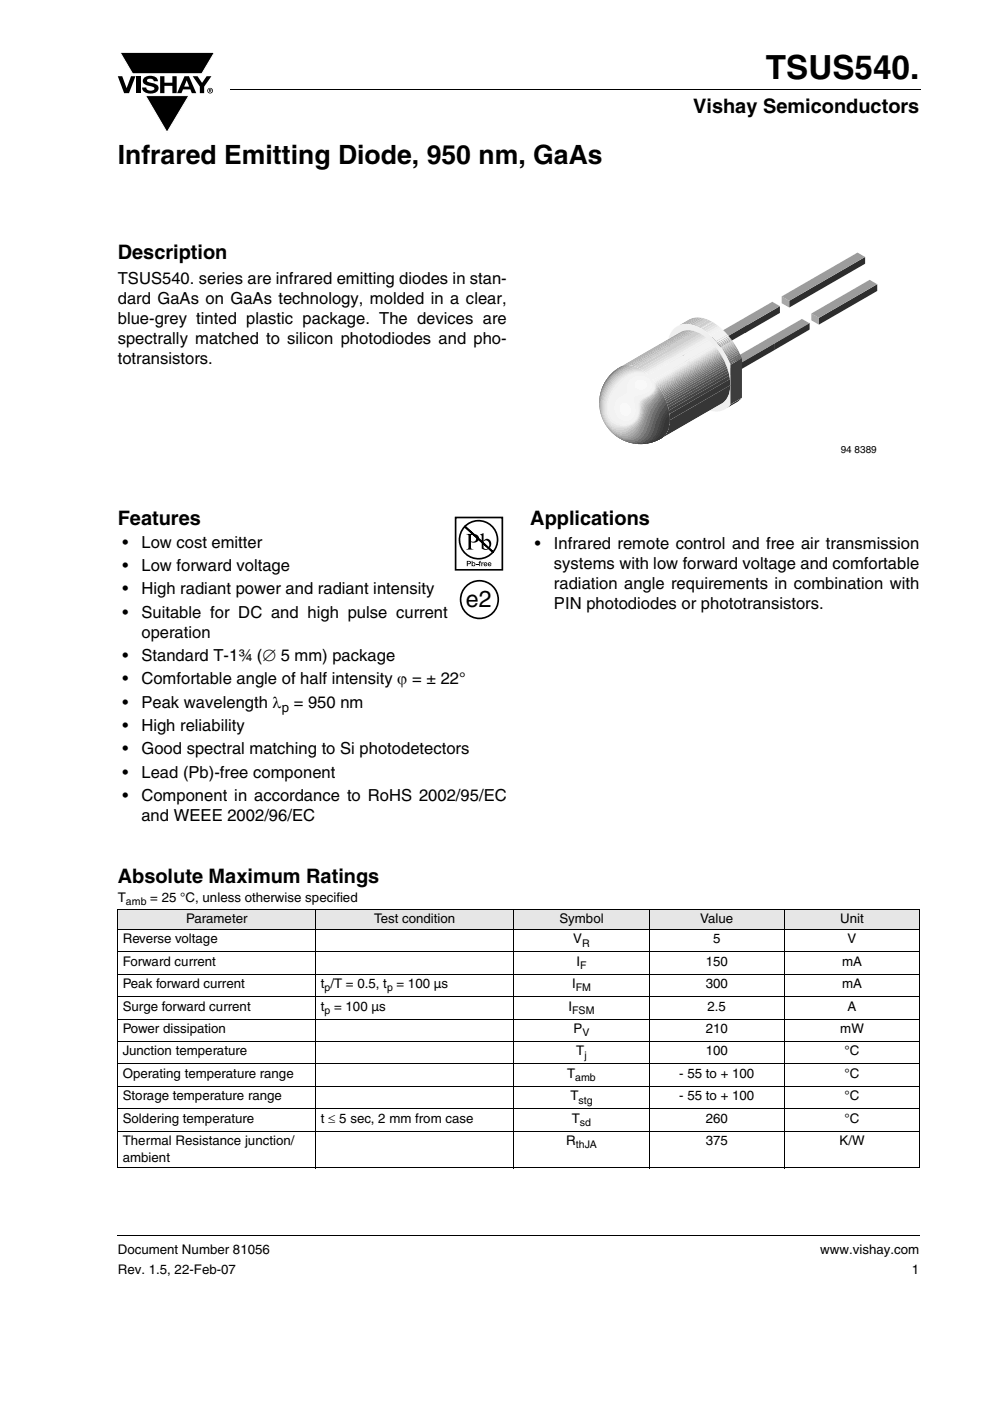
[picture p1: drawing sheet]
<svg xmlns="http://www.w3.org/2000/svg" width="210mm" height="297mm" viewBox="0 0 210 297" stroke-linecap="round" stroke-linejoin="round" font-family="sans-serif">
<g fill="#000">
<path d="M25 16.2h.9l1 2.5 .9-2.5h.9l-1.3 3.6h-1.1zM25.5 11.1h20l-2.7 4.5h-14.7zM28.9 16.2h.9v3.6h-.9zM30.6 16.5a2.1 2.1 0 0 1 2.8 .3l.1 .4h-.9a.79 .79 0 0 0-.7-.5 .79 .79 0 0 0-.7 .4l.2 .3 1 .2a1.08 1.08 0 0 1 1.2 1 1.08 1.08 0 0 1-1.1 1.2 1.73 1.73 0 0 1-2.4-1.2h.9a.96 .96 0 0 0 .8 .6 .96 .96 0 0 0 1-.4 1.68 1.68 0 0 0-1.6-.7 .92 .92 0 0 1-.9-.6 .92 .92 0 0 1 .3-1zM34 16.2h.9v1.3h1.7v-1.3h.9v3.6h-.9v-1.6h-1.7v1.6h-.9zM40.9 16.2h1l1 1.4 .9-1.4h1l-1.5 2.2v1.4h-.9v-1.4zM48.9 18.9l.1 .2zM30.9 20.3h9.2l-4.7 7.8zM24.9 261.9l.1 .2z"/>
<path d="M39.6 17l-.5 1.4h1zM39.1 16.2h1l1.5 3.6h-.9l-.3-.8h-1.6l-.3 .8h-.9z"/>
<path d="M44.5 19v.2h.2v-.2zM44.3 18.9h.5v.2l-.1 .2 .1 .3-.3-.3-.2 .3zM44.1 19.2a.46 .46 0 0 0 .9 0 .46 .46 0 0 0-.9 0zM44 19.2a.6 .6 0 0 1 1.2 0 .6 .6 0 0 1-1.2 0z"/>
</g>
<path d="M25.5 11.1h20l-2.7 4.5h-14.7zM30.9 20.3h9.2l-4.7 7.8z" fill="none" stroke="#fff" stroke-width=".21"/>
<path d="M49 19h146.3M25 262h170.1" fill="none" stroke="#000" stroke-width=".21"/>
<g fill="#fff">
<path d="M113.5 41h81v60h-81z"/>
<path d="M127.1 53.6h59v43h-59z"/>
</g>
<g fill="#2c2c2c">
<path d="M158 69.2l7.4-4.3v1.4l-7.4 4.3z"/>
<path d="M164.3 72.8l7.4-4.4v1.5l-7.4 4.3z"/>
</g>
<path d="M147.2 73.6l1.6 .9v1.4l-1.6-.9z" fill="#a3a3a3"/>
<path d="M151 73.2l7.5-4.3v1.4l-7.5 4.3z" fill="#2c2c2c"/>
<path d="M147.2 73.6l16.6-9.6 1.6 .9-16.6 9.6z" fill="#9c9c9c"/>
<path d="M144.8 75l2.4-1.4v1.4l-2.4 1.4z" fill="#3b3b3b"/>
<path d="M144.8 76.4l2.4-1.4 1.6 .9-2.4 1.4z" fill="#d3d3d3"/>
<path d="M156.9 77l7.5-4.3v1.5l-7.5 4.3z" fill="#2c2c2c"/>
<path d="M153.5 77.2l1.6 .9v1.5l-1.6-1z" fill="#a3a3a3"/>
<g fill="#9c9c9c">
<path d="M162.7 71.9l7.4-4.3 1.6 .9-7.4 4.3z"/>
<path d="M155.4 76.1l7.4-4.3 1.7 .9-7.5 4.3z"/>
</g>
<path d="M153.8 86.8l1.1-1 2.5-1.5-.8 .8z" fill="#373737"/>
<path d="M151 80l2.5-1.4 1.6 .9-2.5 1.5z" fill="#d3d3d3"/>
<path d="M154.8 81.6h.1a4.5 4.5 0 0 1-1.9 4z" fill="#373737"/>
<path d="M143.6 69.2l2.7-1.6z" fill="#7c7c7c"/>
<path d="M143.9 69.1l2.7-1.6z" fill="#838383"/>
<path d="M144.1 68.9l2.8-1.5z" fill="#8b8b8b"/>
<path d="M144.4 68.9l2.8-1.5z" fill="#939393"/>
<path d="M144.7 68.8l2.8-1.5z" fill="#9a9a9a"/>
<path d="M145 68.7l2.5-1.4h.3l-2.4 1.4z" fill="#a2a2a2"/>
<path d="M145.4 68.7l2.4-1.4h.4l-2.5 1.4z" fill="#aaa"/>
<path d="M145.7 68.7l2.5-1.4h.4l-2.5 1.5z" fill="#b1b1b1"/>
<path d="M146.1 68.8l2.5-1.5 .5 .1-2.5 1.4z" fill="#b9b9b9"/>
<path d="M146.6 68.8l2.5-1.4 .5 .2-2.4 1.4z" fill="#c1c1c1"/>
<path d="M147.2 69l2.4-1.4 .7 .2-2.5 1.4z" fill="#c8c8c8"/>
<path d="M147.8 69.2l2.5-1.4 .7 .4-2.5 1.4z" fill="#d0d0d0"/>
<path d="M148.5 69.6l2.5-1.4 .2 .1-2.5 1.4z" fill="#d7d7d7"/>
<path d="M144.3 81.7l10.5-1.3v1.3z" fill="#373737"/>
<path d="M144.3 81.7l10.4-2.1 .1 .8z" fill="#3e3e3e"/>
<path d="M144.3 81.7l10.3-2.7 .1 .6z" fill="#464646"/>
<path d="M144.3 81.7l10.1-3.2 .2 .5z" fill="#4e4e4e"/>
<path d="M144.3 81.7l10-3.6 .1 .4z" fill="#555"/>
<path d="M144.3 81.7l9.8-4.1 .2 .5z" fill="#5d5d5d"/>
<path d="M144.3 81.7l9.7-4.5 .1 .4z" fill="#656565"/>
<path d="M144.3 81.7l9.5-4.8 .2 .3z" fill="#6c6c6c"/>
<path d="M144.3 81.7l9.4-5.1 .1 .3z" fill="#747474"/>
<path d="M144.3 81.7l9.2-5.4 .2 .3z" fill="#7c7c7c"/>
<path d="M144.3 81.7l9.1-5.7 .1 .3z" fill="#838383"/>
<path d="M144.3 81.7l9-5.9 .1 .2z" fill="#8b8b8b"/>
<path d="M144.3 81.7l8.8-6.2 .2 .3z" fill="#939393"/>
<path d="M144.3 81.7l8.7-6.4 .1 .2z" fill="#9a9a9a"/>
<path d="M144.3 81.7l8.6-6.5 .1 .1z" fill="#a2a2a2"/>
<path d="M144.3 81.7l8.5-6.7 .1 .2z" fill="#aaa"/>
<path d="M144.3 81.7l8.4-6.9 .1 .2z" fill="#b1b1b1"/>
<path d="M144.3 81.7l8.3-7.1 .1 .2z" fill="#b9b9b9"/>
<path d="M144.3 81.7l8.2-7.2 .1 .1z" fill="#c1c1c1"/>
<path d="M144.3 81.7l8.1-7.4 .1 .2z" fill="#c8c8c8"/>
<path d="M144.3 81.6l7.9-7.4 .2 .1-8.1 7.4z" fill="#d0d0d0"/>
<path d="M144.3 81.4l7.8-7.4 .1 .2-7.9 7.4z" fill="#d7d7d7"/>
<path d="M144.3 81.2l7.7-7.4 .1 .2-7.8 7.4z" fill="#dfdfdf"/>
<path d="M144.3 81.1l7.5-7.5 .2 .2-7.7 7.4z" fill="#e7e7e7"/>
<path d="M151.7 73.4l.1 .2-7.5 7.5v-.2z" fill="#eee"/>
<path d="M151.4 73.1l.3 .3-7.4 7.5v-.4z" fill="#f1f1f1"/>
<path d="M150.5 72.1l.9 1-7.1 7.4v-.9z" fill="#f2f2f2"/>
<path d="M150.1 71.8l.4 .3-6.2 7.5v-.4z" fill="#f1f1f1"/>
<path d="M149.8 71.6l.3 .2-5.8 7.4v-.2z" fill="#eee"/>
<path d="M149.4 71.3l.4 .3-5.5 7.4v-.3z" fill="#e7e7e7"/>
<path d="M149 71l.4 .3-5.1 7.4v-.2z" fill="#dfdfdf"/>
<path d="M148.5 70.7l.5 .3-4.7 7.5v-.3z" fill="#d7d7d7"/>
<path d="M147.9 70.4l.6 .3-4.2 7.5v-.3z" fill="#d0d0d0"/>
<path d="M147.4 70.2l.5 .2-3.6 7.5z" fill="#c8c8c8"/>
<path d="M146.9 70.1l.5 .1-3.1 7.5z" fill="#c1c1c1"/>
<path d="M146.5 70l.4 .1-2.6 7.4z" fill="#b9b9b9"/>
<path d="M146.1 70h.4l-2.2 7.5z" fill="#b1b1b1"/>
<path d="M145.8 70h.3l-1.8 7.4z" fill="#aaa"/>
<path d="M145.5 70h.3l-1.5 7.4z" fill="#a2a2a2"/>
<path d="M145.3 70.1l.2-.1-1.2 7.5z" fill="#9a9a9a"/>
<path d="M145 70.1h.3l-1 7.4z" fill="#939393"/>
<path d="M144.8 70.2l.2-.1-.7 7.5z" fill="#8b8b8b"/>
<path d="M144.5 70.3l.3-.1-.5 7.5z" fill="#838383"/>
<path d="M144.3 70.4l.2-.1-.2 7.5z" fill="#7c7c7c"/>
<path d="M154.9 77.4l2.5-1.5v8.4l-2.5 1.5z" fill="#3b3b3b"/>
<path d="M148.7 69.7l2.5-1.4 .4 .2-2.5 1.4z" fill="#d7d7d7"/>
<path d="M149.1 69.9l2.5-1.4 .4 .3-2.4 1.4z" fill="#dfdfdf"/>
<path d="M149.6 70.2l2.4-1.4 .4 .3-2.5 1.4z" fill="#e7e7e7"/>
<path d="M149.9 70.5l2.5-1.4 .4 .3-2.5 1.4z" fill="#eee"/>
<path d="M150.3 70.8l2.5-1.4 .4 .3-2.5 1.5z" fill="#f1f1f1"/>
<path d="M150.7 71.2l2.5-1.5 1.1 1.2-2.4 1.5z" fill="#f2f2f2"/>
<path d="M151.9 72.4l2.4-1.5 .3 .4-2.5 1.4z" fill="#f1f1f1"/>
<path d="M152.1 72.7l2.5-1.4 .2 .2-2.5 1.4z" fill="#eee"/>
<path d="M152.3 72.9l2.5-1.4 .2 .2-2.5 1.5z" fill="#e7e7e7"/>
<path d="M152.5 73.2l2.5-1.5 .1 .2-2.4 1.5z" fill="#dfdfdf"/>
<path d="M152.7 73.4l2.4-1.5 .2 .2-2.5 1.4z" fill="#d7d7d7"/>
<path d="M152.8 73.5l2.5-1.4 .1 .2-2.5 1.4z" fill="#d0d0d0"/>
<path d="M152.9 73.7l2.5-1.4 .1 .2-2.4 1.4z" fill="#c8c8c8"/>
<path d="M153.1 73.9l2.4-1.4 .2 .2-2.5 1.4z" fill="#c1c1c1"/>
<path d="M153.2 74.1l2.5-1.4 .1 .2-2.5 1.4z" fill="#b9b9b9"/>
<path d="M153.3 74.3l2.5-1.4 .1 .2-2.5 1.4z" fill="#b1b1b1"/>
<path d="M153.4 74.5l2.5-1.4 .1 .2-2.4 1.4z" fill="#aaa"/>
<path d="M153.6 74.7l2.4-1.4 .2 .2-2.5 1.4z" fill="#a2a2a2"/>
<path d="M153.7 74.9l2.5-1.4 .1 .2-2.5 1.5z" fill="#9a9a9a"/>
<path d="M153.8 75.2l2.5-1.5 .2 .3-2.5 1.4z" fill="#939393"/>
<path d="M154 75.4l2.5-1.4 .1 .3-2.5 1.4z" fill="#8b8b8b"/>
<path d="M154.1 75.7l2.5-1.4 .2 .3-2.5 1.4z" fill="#838383"/>
<path d="M154.3 76l2.5-1.4 .1 .3-2.5 1.4z" fill="#7c7c7c"/>
<path d="M154.4 76.3l2.5-1.4 .2 .4-2.5 1.4z" fill="#747474"/>
<path d="M154.6 76.7l2.5-1.4 .2 .4-2.5 1.4z" fill="#6c6c6c"/>
<path d="M154.8 77.1l2.5-1.4 .1 .2-2.5 1.5z" fill="#656565"/>
<path d="M144.8 75v1.4l1.6 .9v-1.4zM151 78.6v1.4l1.6 1v-1.5zM142.7 70a4.1 4.1 0 0 1 4.9-.8 14.7 14.7 0 0 1 7.3 8.2v8.4a4.1 4.1 0 0 1-5.3 .9 15.3 15.3 0 0 1-8-14l.2-1.1z" fill="#eee"/>
<g fill="#373737">
<path d="M142 87.8l12.9-6.2a4.4 4.4 0 0 1-1.8 4l-12.9 7.4a5.1 5.1 0 0 0 1.8-5.2z"/>
<path d="M142 87.8l12.9-6.2a4.4 4.4 0 0 1-1.8 4l-11.1 3.6z"/>
<path d="M140.2 89.2h1.8v-1.4l12.8-7.4a5.8 5.8 0 0 1-1.3 4.8l-.4 .4z"/>
</g>
<path d="M141.8 87.1l12.9-7.5 .1 .8-12.8 7.4z" fill="#3e3e3e"/>
<path d="M141.7 86.5l12.9-7.5 .1 .6-12.9 7.5z" fill="#464646"/>
<path d="M141.6 86l12.8-7.5 .2 .5-12.9 7.5z" fill="#4e4e4e"/>
<path d="M141.4 85.5l12.9-7.4 .1 .4-12.8 7.5z" fill="#555"/>
<path d="M141.3 85.1l12.8-7.5 .2 .5-12.9 7.4z" fill="#5d5d5d"/>
<path d="M141.1 84.7l12.9-7.5 .1 .4-12.8 7.5z" fill="#656565"/>
<path d="M140.9 84.3l12.9-7.4 .2 .3-12.9 7.5z" fill="#6c6c6c"/>
<path d="M140.8 84l12.9-7.4 .1 .3-12.9 7.4z" fill="#747474"/>
<path d="M140.7 83.7l12.8-7.4 .2 .3-12.9 7.4z" fill="#7c7c7c"/>
<path d="M140.5 83.4l12.9-7.4 .1 .3-12.8 7.4z" fill="#838383"/>
<path d="M140.4 83.2l12.9-7.4 .1 .2-12.9 7.4z" fill="#8b8b8b"/>
<path d="M140.3 83l12.8-7.5 .2 .3-12.9 7.4z" fill="#939393"/>
<path d="M140.2 82.8l12.8-7.5 .1 .2-12.8 7.5z" fill="#9a9a9a"/>
<path d="M140 82.6l12.9-7.4 .1 .1-12.8 7.5z" fill="#a2a2a2"/>
<path d="M139.9 82.4l12.9-7.4 .1 .2-12.9 7.4z" fill="#aaa"/>
<path d="M139.8 82.2l12.9-7.4 .1 .2-12.9 7.4z" fill="#b1b1b1"/>
<path d="M139.7 82.1l12.9-7.5 .1 .2-12.9 7.4z" fill="#b9b9b9"/>
<path d="M139.6 81.9l12.9-7.4 .1 .1-12.9 7.5z" fill="#c1c1c1"/>
<path d="M139.5 81.7l12.9-7.4 .1 .2-12.9 7.4z" fill="#c8c8c8"/>
<path d="M139.4 81.6l12.8-7.4 .2 .1-12.9 7.4z" fill="#d0d0d0"/>
<path d="M139.3 81.4l12.8-7.4 .1 .2-12.8 7.4z" fill="#d7d7d7"/>
<path d="M139.1 81.2l12.9-7.4 .1 .2-12.8 7.4z" fill="#dfdfdf"/>
<path d="M139 81.1l12.8-7.5 .2 .2-12.9 7.4z" fill="#e7e7e7"/>
<path d="M138.8 80.9l12.9-7.5 .1 .2-12.8 7.5z" fill="#eee"/>
<path d="M138.5 80.5l12.9-7.4 .3 .3-12.9 7.5z" fill="#f1f1f1"/>
<path d="M137.6 79.6l12.9-7.5 .9 1-12.9 7.4z" fill="#f2f2f2"/>
<path d="M137.2 79.2l12.9-7.4 .4 .3-12.9 7.5z" fill="#f1f1f1"/>
<path d="M136.9 79l12.9-7.4 .3 .2-12.9 7.4z" fill="#eee"/>
<path d="M136.6 78.7l12.8-7.4 .4 .3-12.9 7.4z" fill="#e7e7e7"/>
<path d="M136.2 78.5l12.8-7.5 .4 .3-12.8 7.4z" fill="#dfdfdf"/>
<path d="M135.7 78.2l12.8-7.5 .5 .3-12.8 7.5z" fill="#d7d7d7"/>
<path d="M135.1 77.9l12.8-7.5 .6 .3-12.8 7.5z" fill="#d0d0d0"/>
<path d="M134.5 77.7l12.9-7.5 .5 .2-12.8 7.5z" fill="#c8c8c8"/>
<path d="M134 77.5l12.9-7.4 .5 .1-12.9 7.5z" fill="#c1c1c1"/>
<path d="M133.6 77.5l12.9-7.5 .4 .1-12.9 7.4z" fill="#b9b9b9"/>
<path d="M133.3 77.4l12.8-7.4h.4l-12.9 7.5z" fill="#b1b1b1"/>
<path d="M133 77.4l12.8-7.4h.3l-12.8 7.4z" fill="#aaa"/>
<path d="M132.7 77.4l12.8-7.4h.3l-12.8 7.4z" fill="#a2a2a2"/>
<path d="M132.4 77.5l13.1-7.5z" fill="#9a9a9a"/>
<path d="M132.1 77.5l13.2-7.4z" fill="#939393"/>
<path d="M131.9 77.6l13.1-7.5z" fill="#8b8b8b"/>
<path d="M131.7 77.7l13.1-7.5z" fill="#838383"/>
<path d="M131.5 77.8l13-7.5z" fill="#7c7c7c"/>
<g fill="#f1f1f1">
<path d="M129.8 79.1a4.4 4.4 0 0 1 6.1-.8 13.4 13.4 0 0 1 6.1 11.6 4 4 0 0 1-3.2 3.7 8.2 8.2 0 0 1-8.3-1.4 4.9 4.9 0 0 1-.8-3.2 4.4 4.4 0 0 0 1.7 3.9 8.7 8.7 0 0 1-1.6-13.8z"/>
<path d="M129.7 79.2l.2-.2a4.5 4.5 0 0 1 6.4-.5l1.3 1a4.4 4.4 0 0 0-5.8 1.7l-1 1.4a5 5 0 0 0-1.2 5.6 2.94 2.94 0 0 0 3.3 1.8 2.94 2.94 0 0 0 2.4-2.8v-1.1a1.42 1.42 0 0 1 1.1-1.8 3.4 3.4 0 0 0 2.4-2.4l-.2-1.3a12.5 12.5 0 0 1 3.2 10 4.8 4.8 0 0 1-3.9 3.3 8.1 8.1 0 0 1-7.4-1.7 4.9 4.9 0 0 1-.8-3.2 4.4 4.4 0 0 0 1.7 3.9 8.7 8.7 0 0 1-1.7-13.7z"/>
</g>
<path d="M129.7 79.2l.2-.2a4.5 4.5 0 0 1 6.4-.5l.9 .7a4.4 4.4 0 0 0-5 1.2l-.7 .7a7.3 7.3 0 0 0-2.6 5.6l.4 1.6a1.69 1.69 0 0 1 .4 1.5 3.9 3.9 0 0 0 1.7 3.1 8.7 8.7 0 0 1-1.7-13.7z" fill="#eee"/>
<path d="M129.7 79.2l.2-.2a4.4 4.4 0 0 1 6.3-.5l.7 .5a5.9 5.9 0 0 0-6.4 2.6 7.6 7.6 0 0 0-1.7 6.4l.4 .9 .5 .6 .2 1.3a3.5 3.5 0 0 0 1.5 2.1 8.7 8.7 0 0 1-1.7-13.7z" fill="#e7e7e7"/>
<path d="M129.7 79.2a4.5 4.5 0 0 1 6.7-.6l.2 .1a6.2 6.2 0 0 0-6.3 2.7 7.9 7.9 0 0 0-1.7 7.1l.4 .8 .7 .7a3.8 3.8 0 0 0 1.7 2.9 8.7 8.7 0 0 1-1.7-13.7z" fill="#dfdfdf"/>
<path d="M129.7 79.2a4.5 4.5 0 0 1 6.5-.7 6.4 6.4 0 0 0-6.1 2.7 7.7 7.7 0 0 0-1.7 7.5l.6 .9 .8 .8 .6 1.5 1 1a8.7 8.7 0 0 1-1.7-13.7z" fill="#d7d7d7"/>
<path d="M129.7 79.2l.2-.2a4.5 4.5 0 0 1 5.8-.8 8.2 8.2 0 0 0-7.7 6.6 5.3 5.3 0 0 0 1.8 5.9l.6 1.4 1 .8a8.7 8.7 0 0 1-1.7-13.7z" fill="#d0d0d0"/>
<path d="M129.7 89a3.5 3.5 0 0 0 5.2-.1 6 6 0 0 0 .6-3.5 2.63 2.63 0 0 1 2-1.5 2.55 2.55 0 0 0 1.3-3 12.3 12.3 0 0 1 3 9.7 4.8 4.8 0 0 1-3.9 3.3 8.1 8.1 0 0 1-7.4-1.7 4.9 4.9 0 0 1-.8-3.2z" fill="#eee"/>
<path d="M129.7 79.2l.2-.2a4.4 4.4 0 0 1 5.2-1.1 8.8 8.8 0 0 0-7.2 10.2 5 5 0 0 0 2 2.9l.5 1 1 .9a8.7 8.7 0 0 1-1.7-13.7z" fill="#c8c8c8"/>
<path d="M129.7 89.5a3.6 3.6 0 0 0 5.8-1.6l.1-1.6a1.86 1.86 0 0 1 1.6-2.2 2.75 2.75 0 0 0 1.8-3 12.4 12.4 0 0 1 2.8 9.5 4.8 4.8 0 0 1-3.9 3.3 8.2 8.2 0 0 1-7.3-1.6l-.7-1.5z" fill="#e7e7e7"/>
<path d="M129.7 79.2l.2-.2a4.4 4.4 0 0 1 4.6-1.3 8.8 8.8 0 0 0-6.5 11.2l1.2 1.7 .8 .7 .5 .8 .9 .8a8.7 8.7 0 0 1-1.7-13.7z" fill="#c1c1c1"/>
<path d="M129.7 90a4 4 0 0 0 5.9-2.2l.2-1.7a2.07 2.07 0 0 1 1.6-2 2.7 2.7 0 0 0 1.7-2.8 12.3 12.3 0 0 1 2.7 9.3 4.8 4.8 0 0 1-3.9 3.3 8.1 8.1 0 0 1-7.3-1.7 4.4 4.4 0 0 1-.9-2.2z" fill="#dfdfdf"/>
<path d="M129.7 79.2l.2-.2a4.7 4.7 0 0 1 4.1-1.5 9.3 9.3 0 0 0-6.4 10.4 6 6 0 0 0 2.5 3.6l.4 .7 .9 .7a8.7 8.7 0 0 1-1.7-13.7z" fill="#b9b9b9"/>
<path d="M129.8 90.4a4.2 4.2 0 0 0 6.1-4.2l.1-.4a2.47 2.47 0 0 1 1.7-1.7 2.86 2.86 0 0 0 1.6-2.7 12.2 12.2 0 0 1 2.5 9.2 4.8 4.8 0 0 1-3.9 3.3 8.2 8.2 0 0 1-7.3-1.6l-.5-.8z" fill="#d7d7d7"/>
<path d="M129.7 79.2l.3-.3a4.4 4.4 0 0 1 3.6-1.4 9.2 9.2 0 0 0-6 10.6 6.3 6.3 0 0 0 2.6 3.7l.5 .6 .7 .5a8.7 8.7 0 0 1-1.7-13.7z" fill="#b1b1b1"/>
<path d="M129.8 90.7a4.4 4.4 0 0 0 6-2.6l.1-.6a3.4 3.4 0 0 1 1-2.9l.5-.3a3 3 0 0 0 2-2.7 11.3 11.3 0 0 1 2.2 9.6 5.2 5.2 0 0 1-3.7 2.7 8.3 8.3 0 0 1-7.2-1.5l-.5-.7z" fill="#d0d0d0"/>
<path d="M129.9 91a4.1 4.1 0 0 0 5.4-1.6 9.9 9.9 0 0 0 1-3.7 7.1 7.1 0 0 1 2.4-2.1l.6-1 .2-.9a11.2 11.2 0 0 1 2.1 9.5 5.2 5.2 0 0 1-3.7 2.7 8.3 8.3 0 0 1-7.2-1.6z" fill="#c8c8c8"/>
<path d="M129.7 79.2l.3-.3a4.5 4.5 0 0 1 3.3-1.5 9.1 9.1 0 0 0-5.3 11.9 9.6 9.6 0 0 0 2.6 2.9l.8 .7a8.7 8.7 0 0 1-1.7-13.7z" fill="#aaa"/>
<path d="M130 91.3l.3 .2a3.2 3.2 0 0 0 3.6-.5 6.9 6.9 0 0 0 2.6-5.1 8.4 8.4 0 0 1 2.4-2.4l.5-.8 .2-.8a11.1 11.1 0 0 1 2 9.3 5.2 5.2 0 0 1-3.7 2.7 8 8 0 0 1-7.4-1.8z" fill="#c1c1c1"/>
<path d="M129.7 79.2l.3-.3a5.1 5.1 0 0 1 3-1.5 9 9 0 0 0-4.9 12.1 9.2 9.2 0 0 0 2.6 2.9l.7 .5a8.7 8.7 0 0 1-1.7-13.7z" fill="#a2a2a2"/>
<path d="M130.1 91.5a2.96 2.96 0 0 0 3.8-.2 6.2 6.2 0 0 0 2.6-4.7 4.1 4.1 0 0 1 2-2.6l.8-.8 .4-1.1a11 11 0 0 1 1.9 9.1 5.2 5.2 0 0 1-3.7 2.7 8.1 8.1 0 0 1-7.4-1.7z" fill="#b9b9b9"/>
<path d="M129.7 79.2l1.8-1.4 1.2-.4a9 9 0 0 0-4.6 12.3 10.4 10.4 0 0 0 3 3l.3 .2a8.7 8.7 0 0 1-1.7-13.7z" fill="#9a9a9a"/>
<path d="M130.2 91.8a3.3 3.3 0 0 0 4.6-1.1 8 8 0 0 0 2-4.5l.6-1a5.4 5.4 0 0 0 2.4-3 10.9 10.9 0 0 1 1.8 9 5.2 5.2 0 0 1-3.7 2.7 8 8 0 0 1-7.4-1.8z" fill="#b1b1b1"/>
<path d="M130.4 92a3.3 3.3 0 0 0 4.8-1.3l.9-1.7 .4-1.3a5.3 5.3 0 0 1 2.4-3.6l.6-.8 .4-.9a10.9 10.9 0 0 1 1.7 8.8 5.2 5.2 0 0 1-3.7 2.7 8.1 8.1 0 0 1-7.3-1.7z" fill="#aaa"/>
<g fill="#939393">
<path d="M129.7 79.2l1.5-1.2 1.2-.5a9.4 9.4 0 0 0-5.1 9.8 8.7 8.7 0 0 1 2.4-8.1z"/>
<path d="M128.8 90.6l1.2 1.3 1.4 1-1.3-.9z"/>
</g>
<path d="M140 82.6a10.9 10.9 0 0 1 1.6 8.6 5.2 5.2 0 0 1-3.7 2.7 7.9 7.9 0 0 1-7.4-1.8 3.3 3.3 0 0 0 4.9-1.4l.8-1.4 .4-1.3a7.2 7.2 0 0 1 2.6-4.1z" fill="#a2a2a2"/>
<g fill="#8b8b8b">
<path d="M129.7 79.2l1.1-.9 1.3-.8a9.4 9.4 0 0 0-5 8.6 8.8 8.8 0 0 1 2.6-6.9z"/>
<path d="M129.6 91.6l1.8 1.3z"/>
</g>
<path d="M130.6 92.3a3.3 3.3 0 0 0 5-1.4l1.3-2.7a6.4 6.4 0 0 1 2.3-3.9l.9-1.5a10.8 10.8 0 0 1 1.5 8.4 5.2 5.2 0 0 1-3.7 2.7 8.2 8.2 0 0 1-7.3-1.6z" fill="#9a9a9a"/>
<g fill="#838383">
<path d="M129.7 79.2l.9-.8 1.3-.8a9.4 9.4 0 0 0-4.8 7.6 8.8 8.8 0 0 1 2.6-6z"/>
<path d="M130.3 92.2l1.1 .7z"/>
</g>
<path d="M130.8 92.4a3.5 3.5 0 0 0 5.4-2.1 15.8 15.8 0 0 1 2.7-5.5l1.4-1.8a10.7 10.7 0 0 1 1.3 8.2 5.2 5.2 0 0 1-3.7 2.7 8.4 8.4 0 0 1-7.1-1.5z" fill="#939393"/>
<path d="M130.9 92.6a3.5 3.5 0 0 0 5.5-1.9l.2-.6a14.1 14.1 0 0 1 3.4-6.4l.4-.5a10.5 10.5 0 0 1 1.2 8 5.2 5.2 0 0 1-3.7 2.7 8.5 8.5 0 0 1-7-1.3z" fill="#8b8b8b"/>
<g fill="#7c7c7c">
<path d="M129.7 79.2l2-1.5a9.2 9.2 0 0 0-4.6 6.8 8.6 8.6 0 0 1 2.6-5.3z"/>
<path d="M130.9 92.6l.5 .3z"/>
</g>
<path d="M131.1 92.7a3.6 3.6 0 0 0 5.6-2.1l.2-.6a14.7 14.7 0 0 1 3.3-6l.3-.6a10.4 10.4 0 0 1 1.1 7.8 5.2 5.2 0 0 1-3.7 2.7 8.6 8.6 0 0 1-6.8-1.2z" fill="#838383"/>
<path d="M129.7 79.2l1.7-1.3a9.1 9.1 0 0 0-4.1 5.6l1-2.5z" fill="#747474"/>
<path d="M132.8 80.3a3.6 3.6 0 0 1 5.8 .6 2.55 2.55 0 0 1-2.2 3.2l-.3 .2a1.35 1.35 0 0 0-.8 1.9 2.84 2.84 0 0 1-.9 3 2.84 2.84 0 0 1-3.1 .3 3.9 3.9 0 0 1-.1-6.5z" fill="#f2f2f2"/>
<path d="M131.2 92.8a3.6 3.6 0 0 0 5.8-2l.2-.5a16.6 16.6 0 0 1 3.4-6.6 10.2 10.2 0 0 1 1 7.5 5.2 5.2 0 0 1-3.7 2.7 8.7 8.7 0 0 1-6.7-1.1z" fill="#7c7c7c"/>
<path d="M129.7 79.2l.8-.7a8.9 8.9 0 0 0-2.9 3.9 8.7 8.7 0 0 1 2.1-3.2z" fill="#6c6c6c"/>
<path d="M131.5 93a3.8 3.8 0 0 0 6-2.6l.3-1.1a13.9 13.9 0 0 1 3-5.3 9.8 9.8 0 0 1 .8 7.2 5.2 5.2 0 0 1-3.7 2.7 8.8 8.8 0 0 1-6.4-.9z" fill="#747474"/>
<path d="M133.2 80.2a3.3 3.3 0 0 1 5.4 1 2.41 2.41 0 0 1-2 2.8l-.4 .1a1.24 1.24 0 0 0-1.1 1.8 2.91 2.91 0 0 1-2.3 3.8 3.4 3.4 0 0 1-2.7-5l.5-.7a4 4 0 0 0 1.9-2.9z" fill="#f2f2f2"/>
<path d="M140.9 84.3a9.1 9.1 0 0 1 .5 7.5 6.2 6.2 0 0 1-4.7 2.3l-2.7-.1-1.9-.7a3.8 3.8 0 0 0 5.7-3l.2-.7a15.2 15.2 0 0 1 2.9-5.3z" fill="#6c6c6c"/>
<path d="M133.2 80.4a3.2 3.2 0 0 1 5.3 .7 2.27 2.27 0 0 1-1.8 2.7l-.5 .2a1.09 1.09 0 0 0-1.2 1.5l.1 .9a2.56 2.56 0 0 1-1.9 3.2 2.56 2.56 0 0 1-3.1-2 3.4 3.4 0 0 1 1.8-4.3 3.4 3.4 0 0 0 .8-2.2z" fill="#f3f3f3"/>
<path d="M141.1 84.7a8.9 8.9 0 0 1 .3 7.1 6.2 6.2 0 0 1-4.7 2.3h-1.8l-2.2-.5a3.9 3.9 0 0 0 5.4-2.8 13.9 13.9 0 0 1 3-6.1z" fill="#656565"/>
<path d="M133.4 80.4a3.2 3.2 0 0 1 4.9 .5 2.1 2.1 0 0 1-1.9 2.8l-.5 .2a1.18 1.18 0 0 0-1.1 .5 1.18 1.18 0 0 0 .1 1.3 2.95 2.95 0 0 1-1.4 3.7 2.96 2.96 0 0 1-3.3-1.8 2.96 2.96 0 0 1 1-3.5 2.19 2.19 0 0 0 1.5-2.5l.2-.6z" fill="#f3f3f3"/>
<path d="M141.2 85.1a8.7 8.7 0 0 1 .2 6.7 6.2 6.2 0 0 1-4.7 2.3h-1.5l-1.9-.3a3.9 3.9 0 0 0 5.1-3 12.9 12.9 0 0 1 2.8-5.7z" fill="#5d5d5d"/>
<path d="M133.5 80.4a3 3 0 0 1 4.7 .5 2.09 2.09 0 0 1-1.8 2.8l-1.8 .5a1.59 1.59 0 0 0 .1 1.5 2.63 2.63 0 0 1-1.7 3.7 2.94 2.94 0 0 1-2.4-4.5 4.1 4.1 0 0 1 2-1.5l.2-.4 .3-1.8z" fill="#f4f4f4"/>
<path d="M141.4 85.5a8.3 8.3 0 0 1 0 6.3 6.2 6.2 0 0 1-4.7 2.3h-1.5l-1.3-.1a4.1 4.1 0 0 0 5-3.8l1-2.4z" fill="#555"/>
<path d="M133.8 80.3a2.78 2.78 0 0 1 4.4 .9 2.12 2.12 0 0 1-2.1 2.5l-.9 .1a.7 .7 0 0 0-.9 .7l.3 1a2.84 2.84 0 0 1-1 3.6 2.69 2.69 0 0 1-2.8-.9 2.69 2.69 0 0 1-.2-3 4.6 4.6 0 0 1 2.4-1.8l.1-.1a5.1 5.1 0 0 1 .4-2.7z" fill="#f4f4f4"/>
<path d="M141.5 85.9a8 8 0 0 1-.1 5.9 6.2 6.2 0 0 1-4.7 2.3h-2.1a4.2 4.2 0 0 0 4.6-3.5l1-2.8z" fill="#4e4e4e"/>
<path d="M141.7 86.5a7.1 7.1 0 0 1-.7 5.8 7.9 7.9 0 0 1-5.7 1.9 4.1 4.1 0 0 0 4.3-3.4l.9-2.6z" fill="#464646"/>
<path d="M141.8 87.1a6.8 6.8 0 0 1-.8 5.2 7.6 7.6 0 0 1-4.9 1.9 4.5 4.5 0 0 0 4.2-4.1 6.5 6.5 0 0 1 1.5-3z" fill="#3e3e3e"/>
<g fill="#f5f5f5">
<path d="M131.1 84.7a2.45 2.45 0 0 1 2.6-.7l.7 1.3a2.75 2.75 0 0 1-1 3.8 2.6 2.6 0 0 1-2.7-1.4 2.6 2.6 0 0 1 .4-3z"/>
<path d="M131.3 84.7a1.78 1.78 0 0 1 1.9-.5 1.78 1.78 0 0 1 1.2 1.5 2.3 2.3 0 0 1-1.5 3.4 2.57 2.57 0 0 1-2.2-1.6 2.57 2.57 0 0 1 .6-2.8z"/>
</g>
<path d="M131.3 84.9a1.7 1.7 0 0 1 2.9 .5 2.38 2.38 0 0 1-.8 3.5 2.37 2.37 0 0 1-2.5-1.2 2.37 2.37 0 0 1 .4-2.8z" fill="#f6f6f6"/>
<path d="M141.9 87.8a5.8 5.8 0 0 1-1.2 4.9l-1.8 .9-1.7 .5a4.8 4.8 0 0 0 3.7-4.3l.4-1.1z" fill="#373737"/>
<g fill="#f6f6f6">
<path d="M131.3 85a1.65 1.65 0 0 1 2.8 .5 2.12 2.12 0 0 1-1.2 3.4 2.33 2.33 0 0 1-2-1.4 2.33 2.33 0 0 1 .4-2.5z"/>
<path d="M131.6 84.9a1.68 1.68 0 0 1 2.6 1 1.85 1.85 0 0 1 0 2.1 1.85 1.85 0 0 1-1.9 .8 2.26 2.26 0 0 1-.7-3.9z"/>
</g>
<g fill="#f7f7f7">
<path d="M131.6 85a1.73 1.73 0 0 1 1.9 0 1.73 1.73 0 0 1 .8 1.7 1.66 1.66 0 0 1-1.2 2 1.66 1.66 0 0 1-2-1.2 2.08 2.08 0 0 1 .5-2.5z"/>
<path d="M131.3 85.5a1.5 1.5 0 0 1 1.5-.6 1.5 1.5 0 0 1 1.2 1.1 1.65 1.65 0 0 1 0 1.9 1.65 1.65 0 0 1-1.7 .7 2.05 2.05 0 0 1-1-3.1z"/>
</g>
<path d="M133.9 80.4a2.55 2.55 0 0 1 4.3 1.3 2.2 2.2 0 0 1-2.4 1.9l-.7 .1a1.31 1.31 0 0 1-1.7-.8 2.3 2.3 0 0 1 .5-2.5z" fill="#f5f5f5"/>
<path d="M131.5 85.5a1.57 1.57 0 0 1 1.8-.3 1.57 1.57 0 0 1 .8 1.7 1.48 1.48 0 0 1-1.2 1.7 1.48 1.48 0 0 1-1.7-1.3 1.85 1.85 0 0 1 .3-1.8z" fill="#f7f7f7"/>
<path d="M134.1 80.4a2.41 2.41 0 0 1 4 1.4 2.8 2.8 0 0 1-3.9 1.6 1.84 1.84 0 0 1-.1-3z" fill="#f5f5f5"/>
<path d="M131.6 85.6a1.4 1.4 0 0 1 1.4-.4 1.4 1.4 0 0 1 .9 1.2 1.43 1.43 0 0 1-.8 2 1.43 1.43 0 0 1-1.8-1.2 1.71 1.71 0 0 1 .3-1.6z" fill="#f7f7f7"/>
<path d="M134.2 80.4a2.3 2.3 0 0 1 3.8 1.3 2.53 2.53 0 0 1-3.6 1.5 1.7 1.7 0 0 1-.2-2.8z" fill="#f6f6f6"/>
<path d="M131.7 85.6a1.49 1.49 0 0 1 1.8 .1 1.49 1.49 0 0 1 .4 1.7 1.31 1.31 0 0 1-1.3 .9 1.31 1.31 0 0 1-1.2-1.1 1.57 1.57 0 0 1 .3-1.6z" fill="#f8f8f8"/>
<g fill="#f6f6f6">
<path d="M134.3 80.5a2.18 2.18 0 0 1 2.2-.5 2.18 2.18 0 0 1 1.5 1.8 2.38 2.38 0 0 1-4.2 .6 1.63 1.63 0 0 1 .5-1.9z"/>
<path d="M134.4 80.5a2.05 2.05 0 0 1 2.2-.4 2.05 2.05 0 0 1 1.3 1.7 2.22 2.22 0 0 1-4 .4 1.56 1.56 0 0 1 .5-1.7z"/>
</g>
<path d="M131.7 85.7a1.38 1.38 0 0 1 1.7 .1 1.38 1.38 0 0 1 .4 1.7 1.22 1.22 0 0 1-1.4 .7 1.22 1.22 0 0 1-1-1.2l.1-.9z" fill="#f8f8f8"/>
<path d="M134.5 80.5a1.97 1.97 0 0 1 3.3 1.2 2.1 2.1 0 0 1-1.8 1.4 2.1 2.1 0 0 1-2-.9 1.45 1.45 0 0 1 .5-1.7z" fill="#f7f7f7"/>
<path d="M131.8 85.8a1.3 1.3 0 0 1 1.8 .4 1.3 1.3 0 0 1-.4 1.8 1.35 1.35 0 0 1-1.5-.6 1.35 1.35 0 0 1 .1-1.6z" fill="#f8f8f8"/>
<g fill="#f7f7f7">
<path d="M134.6 80.6a1.88 1.88 0 0 1 3.1 1.1 1.95 1.95 0 0 1-1.6 1.4 1.95 1.95 0 0 1-1.9-1 1.36 1.36 0 0 1 .4-1.5z"/>
<path d="M134.7 80.6a1.76 1.76 0 0 1 2.9 1.2 1.79 1.79 0 0 1-1.7 1.2 1.79 1.79 0 0 1-1.7-1.3l.2-.7z"/>
</g>
<path d="M131.9 85.9a1.15 1.15 0 0 1 1.6 .6 1.15 1.15 0 0 1-.8 1.5 1.28 1.28 0 0 1-.8-2.1z" fill="#f8f8f8"/>
<path d="M134.8 80.6a1.64 1.64 0 0 1 2.7 1.2 1.68 1.68 0 0 1-1.6 1.1 1.68 1.68 0 0 1-1.6-1.2l.2-.7z" fill="#f7f7f7"/>
<path d="M134.7 81a1.5 1.5 0 0 1 1.7-.6 1.5 1.5 0 0 1 1 1.5 1.56 1.56 0 0 1-1.6 .9 1.56 1.56 0 0 1-1.3-1.2z" fill="#f8f8f8"/>
<path d="M132 86a1.02 1.02 0 0 1 1.5 .5 1.02 1.02 0 0 1-.7 1.4 1.12 1.12 0 0 1-1-.7 1.12 1.12 0 0 1 .2-1.2z" fill="#f9f9f9"/>
<path d="M135 80.8a1.38 1.38 0 0 1 1.5-.2 1.38 1.38 0 0 1 .8 1.1 1.4 1.4 0 0 1-1.5 1 1.4 1.4 0 0 1-1.2-1.3z" fill="#f8f8f8"/>
<path d="M132.2 86.1a.87 .87 0 0 1 1.2 .6 .87 .87 0 0 1-.8 1 .96 .96 0 0 1-.7-.7 .96 .96 0 0 1 .3-.9z" fill="#f9f9f9"/>
<g fill="#f8f8f8">
<path d="M135.1 80.8a1.29 1.29 0 0 1 2.1 .8 1.27 1.27 0 0 1-1.3 1 1.27 1.27 0 0 1-1.2-1.2z"/>
<path d="M135.2 80.9a1.09 1.09 0 0 1 1.3-.1 1.09 1.09 0 0 1 .5 1.2 1.13 1.13 0 0 1-1.3 .5 1.13 1.13 0 0 1-.8-1.2z"/>
</g>
<g fill="#f9f9f9">
<path d="M132.1 86.4a.67 .67 0 0 1 1.1 .3 .67 .67 0 0 1-.7 .8 .81 .81 0 0 1-.4-1.1z"/>
<path d="M135.2 81.1a1 1 0 0 1 1.1-.3 1 1 0 0 1 .6 1 .99 .99 0 0 1-1.1 .5 .99 .99 0 0 1-.8-1z"/>
<path d="M135.3 81.2a.81 .81 0 0 1 1-.3 .81 .81 0 0 1 .4 1.1 .82 .82 0 0 1-1 .2 .82 .82 0 0 1-.4-1z"/>
<path d="M132.2 86.6a.47 .47 0 0 1 .8 .1 .47 .47 0 0 1-.3 .7 .55 .55 0 0 1-.5-.8z"/>
<path d="M135.5 81.3a.6 .6 0 0 1 .8-.2 .6 .6 0 0 1 .2 .8 .66 .66 0 0 1-.7 .1 .66 .66 0 0 1-.4-.5z"/>
<circle cx="136" cy="81.5" r=".37"/>
</g>
<path d="M167.4 63.8l16.1-9.3v1.4l-16.1 9.3z" fill="#2c2c2c"/>
<path d="M165.8 62.8l1.6 1v1.4l-1.6-.9z" fill="#a3a3a3"/>
<path d="M165.8 62.8l16.1-9.2 1.6 .9-16.1 9.3z" fill="#9c9c9c"/>
<path d="M173.7 67.4l12.4-7.1v1.4l-12.4 7.1z" fill="#2c2c2c"/>
<path d="M172.1 66.5l1.6 .9v1.4l-1.6-.9z" fill="#a3a3a3"/>
<path d="M172.1 66.5l12.4-7.2 1.6 1-12.4 7.1z" fill="#9c9c9c"/>
<path d="M96.5 109.5h10.2v21.8h-10.2z" fill="#fff"/>
<g fill="none" stroke="#000" stroke-width=".35">
<path d="M96.6 109.7h9.9v11.1h-9.9zM98.5 111.7a4 4 0 0 1 5.6-.3 4 4 0 0 1 .5 5.6l-6-5.4 5.9 5.5a4 4 0 0 1-5.7 .4 4 4 0 0 1-.3-5.8z"/>
<circle cx="101.7" cy="127.1" r="4"/>
</g>
<g fill="#000">
<path d="M101 119.5h.4v.2h-.4zM101.7 119l.3-.1-.2 .2 .2 .1-.2 .2v.6h-.1v-.6h-.2zM102.1 119.2h.2v.2l.3-.2v.2h-.3v.6h-.2z"/>
<path d="M99.2 119.1v.4l.4-.1v-.3zM99 118.9l.7 .1 .2 .3-.2 .3h-.5v.4h-.2z"/>
<path d="M99.9 113.5v1.3a.75 .75 0 0 0 1.1-.7 .75 .75 0 0 0-1.1-.6zM98.9 113.2a2.81 2.81 0 0 1 2.5 .4 1.02 1.02 0 0 1-.2 1.3 1.02 1.02 0 0 1-1.3 0v1.4l.5 .2h-1.5l.3-.1 .2-.4v-2.3l-.1-.2z"/>
<path d="M100.2 119.6a.26 .26 0 0 0 .5 0 .26 .26 0 0 0-.5 0zM100 118.9h.2v.4a.38 .38 0 0 1 .5 .1 .38 .38 0 0 1 0 .5 .38 .38 0 0 1-.5 0l-.2 .1z"/>
<path d="M102.6 114.8v1.4l.1 .1a.87 .87 0 0 0 1.1-.4 .87 .87 0 0 0-.2-1.1 .64 .64 0 0 0-1 0zM101.8 113.3l.8-.2v1.6a.89 .89 0 0 1 1.1-.4 .89 .89 0 0 1 .5 1 1.23 1.23 0 0 1-.7 1.2 1.23 1.23 0 0 1-1.3-.2v-2.7z"/>
<path d="M102.8 119.4v.2h.4l-.2-.2zM102.8 119.3h.4l.2 .4h-.6v.2l.5-.1a.42 .42 0 0 1-.6 .2 .42 .42 0 0 1 .1-.7z"/>
<path d="M103.7 119.4l-.1 .2h.5l-.3-.2zM103.6 119.3h.5l.1 .4h-.6l.1 .2 .5-.1a.42 .42 0 0 1-.6 .2 .42 .42 0 0 1 0-.7z"/>
</g>
<g fill="#e6e6e6">
<path d="M25 192.8h42v4.3h-42z"/>
<path d="M67 192.8h42v4.3h-42z"/>
<path d="M109 192.8h28.7v4.3h-28.7z"/>
<path d="M137.7 192.8h28.7v4.3h-28.7z"/>
<path d="M166.4 192.8h28.7v4.3h-28.7z"/>
</g>
<g fill="none" stroke="#000" stroke-width=".21">
<path d="M24.9 192.8h170.3M24.9 197.1h170.3M25 192.9v54.6M67 192.7v55M109 192.7v55M137.7 192.7v55M166.4 192.7v55M195.1 192.9v54.6M24.9 201.8h170.3M24.9 206.6h170.3M24.9 211.3h170.3M24.9 216.1h170.3"/>
<path d="M24.9 220.8h170.3M24.9 225.6h170.3M24.9 230.3h170.3M24.9 235.1h170.3M24.9 239.8h170.3M24.9 247.6h170.3"/>
</g>
<text font-size="7" x="162.5" y="16.7">TSUS540.</text>
<text font-size="5.6" x="25" y="34.8">Infrared Emitting Diode, 950 nm, GaAs</text>
<text font-size="4.9" x="98.8" y="128.7">e2</text>
<g font-size="4.2">
<text x="147" y="24">Vishay Semiconductors</text>
<text x="25" y="55">Description</text>
<text x="25" y="111.3">Features</text>
<text x="112.5" y="111.3">Applications</text>
<text x="25" y="187.2">Absolute Maximum Ratings</text>
</g>
<g font-size="3.5">
<text x="25" y="60.2">TSUS540. series are infrared emitting diodes in stan-</text>
<text x="25" y="64.4">dard GaAs on GaAs technology, molded in a clear,</text>
<text x="25" y="68.6">blue-grey tinted plastic package. The devices are</text>
<text x="25" y="77.1">totransistors.</text>
<text x="25" y="72.9">spectrally matched to silicon photodiodes and pho-</text>
<text x="26" y="116.2">•</text>
<text x="30" y="116.2">Low cost emitter</text>
<text x="113.5" y="116.5">•</text>
<text x="117.5" y="116.5">Infrared remote control and free air transmission</text>
<text x="26" y="121.1">•</text>
<text x="30" y="121.1">Low forward voltage</text>
<text x="117.5" y="120.7">systems with low forward voltage and comfortable</text>
<text x="117.5" y="125">radiation angle requirements in combination with</text>
<text x="26" y="126">•</text>
<text x="26" y="131">•</text>
<text x="30" y="126">High radiant power and radiant intensity</text>
<text x="30" y="131">Suitable for DC and high pulse current</text>
<text x="117.5" y="129.2">PIN photodiodes or phototransistors.</text>
<text x="30" y="135.2">operation</text>
<text x="26" y="140.1">•</text>
<text x="30" y="140.1">Standard T-1¾ (∅ 5 mm) package</text>
<text x="25.9" y="145.1">•</text>
<text x="30" y="145.1">Comfortable angle of half intensity ϕ = ± 22°</text>
<text x="26" y="155">•</text>
<text x="26" y="150">•</text>
<text x="30" y="155">High reliability</text>
<text x="30" y="150">Peak wavelength λ</text>
<text x="62.3" y="150">= 950 nm</text>
<text x="26" y="159.9">•</text>
<text x="30" y="159.9">Good spectral matching to Si photodetectors</text>
<text x="26" y="164.8">•</text>
<text x="30" y="164.8">Lead (Pb)-free component</text>
<text x="26" y="169.8">•</text>
<text x="30" y="169.8">Component in accordance to RoHS 2002/95/EC</text>
<text x="30" y="174">and WEEE 2002/96/EC</text>
</g>
<g font-size="2.8">
<text x="59.8" y="150.9">p</text>
<text x="25" y="191.2">T</text>
<text x="31.9" y="191.2">= 25 °C, unless otherwise specified</text>
<text x="39.5" y="195.8">Parameter</text>
<text x="79.4" y="195.8">Test condition</text>
<text x="118.6" y="195.8">Symbol</text>
<text x="148.5" y="195.8">Value</text>
<text x="178.2" y="195.8">Unit</text>
<text x="26" y="200">Reverse voltage</text>
<text x="121.6" y="200">V</text>
<text x="151.3" y="200">5</text>
<text x="179.8" y="200">V</text>
<text x="26" y="204.8">Forward current</text>
<text x="26" y="209.5">Peak forward current</text>
<text x="68.1" y="209.5">t /T = 0.5, t</text>
<text x="84.1" y="209.5">= 100 µs</text>
<text x="121.3" y="209.5">I</text>
<text x="122.3" y="204.8">I</text>
<text x="149.7" y="204.8">150</text>
<text x="149.7" y="209.5">300</text>
<text x="178.6" y="204.8">mA</text>
<text x="178.6" y="209.5">mA</text>
<text x="26" y="214.2">Surge forward current</text>
<text x="68" y="214.2">t</text>
<text x="70.9" y="214.2">= 100 µs</text>
<text x="120.6" y="214.2">I</text>
<text x="150.1" y="214.2">2.5</text>
<text x="179.8" y="214.2">A</text>
<text x="26" y="219">Power dissipation</text>
<text x="121.7" y="219">P</text>
<text x="149.7" y="219">210</text>
<text x="178.2" y="219">mW</text>
<text x="26" y="223.8">Junction temperature</text>
<text x="122.2" y="223.8">T</text>
<text x="149.7" y="223.8">100</text>
<text x="179.2" y="223.8">°C</text>
<text x="26" y="228.5">Operating temperature range</text>
<text x="26" y="233.3">Storage temperature range</text>
<text x="120.3" y="228.5">T</text>
<text x="121" y="233.3">T</text>
<text x="144.1" y="228.5">- 55 to + 100</text>
<text x="144.1" y="233.3">- 55 to + 100</text>
<text x="179.2" y="228.5">°C</text>
<text x="179.2" y="233.3">°C</text>
<text x="26" y="238">Soldering temperature</text>
<text x="68" y="238">t ≤ 5 sec, 2 mm from case</text>
<text x="121.3" y="238">T</text>
<text x="149.7" y="238">260</text>
<text x="179.2" y="238">°C</text>
<text x="26" y="242.8">Thermal Resistance junction/</text>
<text x="120.1" y="242.8">R</text>
<text x="149.7" y="242.8">375</text>
<text x="178.1" y="242.8">K/W</text>
<text x="26" y="246.3">ambient</text>
<text x="25" y="265.9">Document Number 81056</text>
<text x="174" y="265.9">www.vishay.com</text>
<text x="25" y="270.1">Rev. 1.5, 22-Feb-07</text>
<text x="193.4" y="270.1">1</text>
</g>
<g font-size="2.2">
<text x="26.7" y="191.9">amb</text>
<text x="123.5" y="200.7">R</text>
<text x="123" y="205.5">F</text>
<text x="68.8" y="210.2">p</text>
<text x="68.8" y="215">p</text>
<text x="82.1" y="210.2">p</text>
<text x="121.3" y="215">FSM</text>
<text x="122.1" y="210.2">FM</text>
<text x="123.5" y="219.7">V</text>
<text x="124" y="224.5">j</text>
<text x="122" y="229.2">amb</text>
<text x="122.7" y="234">stg</text>
<text x="123" y="238.7">sd</text>
<text x="122.1" y="243.5">thJA</text>
</g>
<text font-size="2.1" x="178.3" y="96.1">94 8389</text>
</svg>
